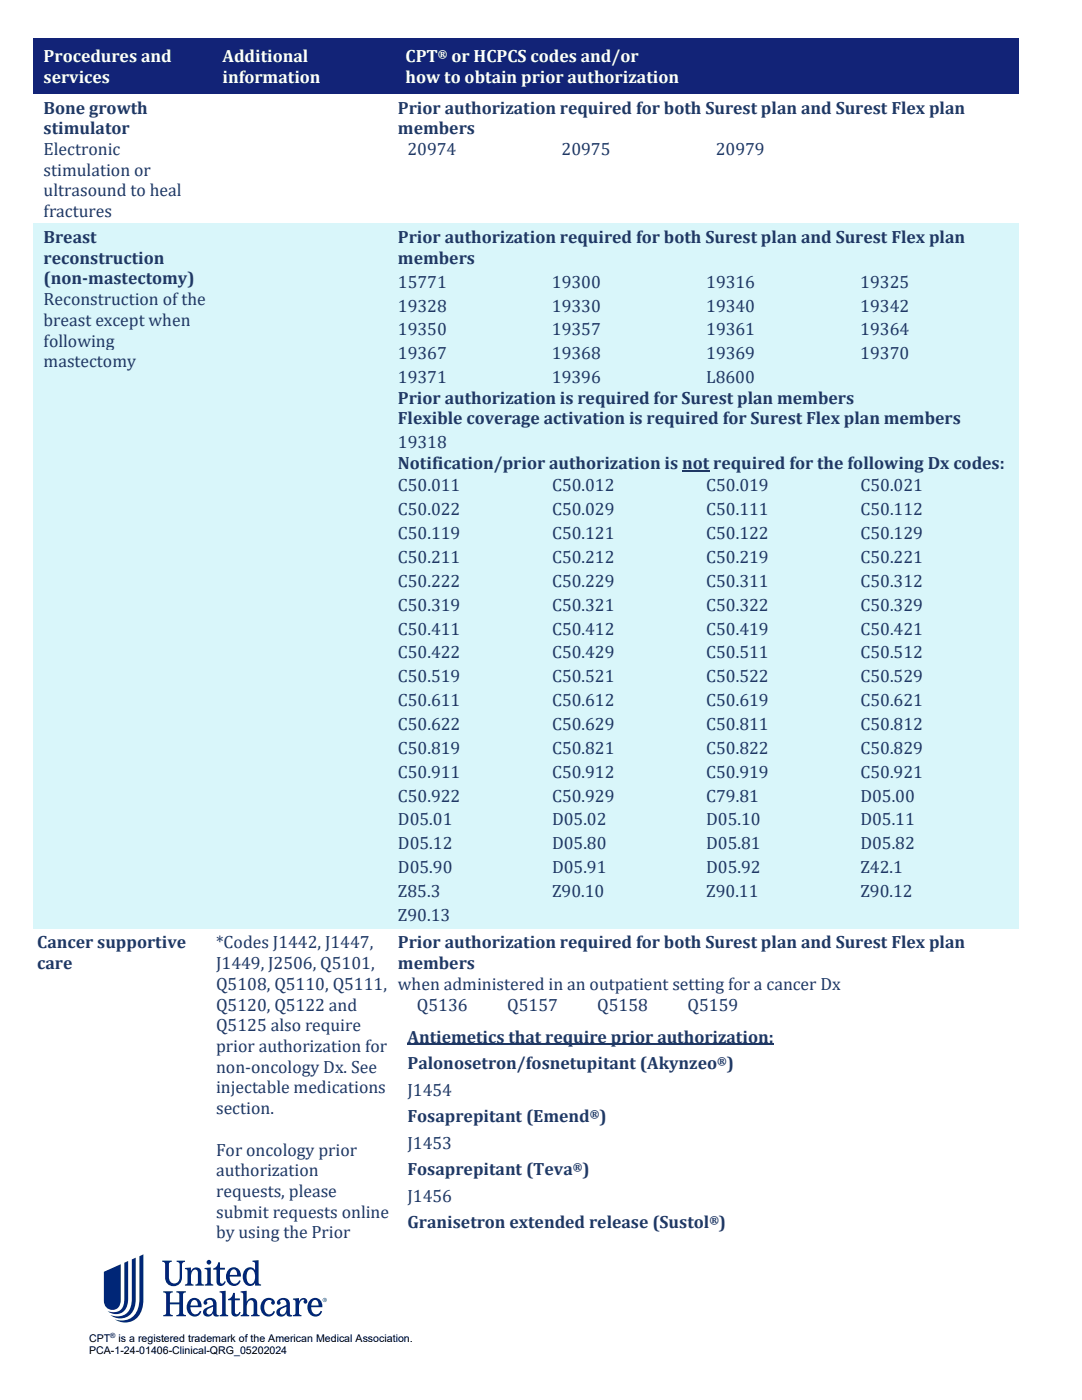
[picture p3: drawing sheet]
<svg xmlns="http://www.w3.org/2000/svg" width="216mm" height="279mm" viewBox="0 0 216 279" stroke-linecap="round" stroke-linejoin="round" font-family="sans-serif">
<g fill="#002677">
<path d="M32.4 251.6h1.9v.2a.48 .48 0 0 0-.6 .5v2.5a1.1 1.1 0 0 0 1.1 1.3 1.1 1.1 0 0 0 1.1-1.3v-2.4a.54 .54 0 0 0-.7-.6v-.2h1.7v.2a.53 .53 0 0 0-.6 .6v2.5a1.69 1.69 0 0 1-1.7 1.8 1.69 1.69 0 0 1-1.7-1.8v-2.6a.48 .48 0 0 0-.5-.5z"/>
<path d="M32.6 257.7h1.9v.2a.48 .48 0 0 0-.6 .5v1.5h1.9v-1.5a.48 .48 0 0 0-.6-.5v-.2h1.9v.2a.48 .48 0 0 0-.6 .5v3.6a.48 .48 0 0 0 .6 .4v.3h-1.9v-.3a.47 .47 0 0 0 .6-.4v-1.7h-1.9v1.7a.48 .48 0 0 0 .6 .4v.3h-1.9v-.3a.47 .47 0 0 0 .6-.4v-3.6a.48 .48 0 0 0-.6-.5z"/>
<path d="M36.9 253h1.2v.7a1.06 1.06 0 0 1 1.1-.8 1.06 1.06 0 0 1 1 1.1v1.9a.41 .41 0 0 0 .5 .4v.3h-1.7v-.3a.41 .41 0 0 0 .5-.4v-1.9a.61 .61 0 0 0-.5-.6 .61 .61 0 0 0-.7 .5l-.1 .4a2.13 2.13 0 0 0 .1 2h.3v.3h-1.7v-.3a.41 .41 0 0 0 .5-.4v-2.2l-.2-.4h-.3z"/>
<path d="M43.5 251.9h.4v1.1h1v.4h-1v2.3l.2 .4a.5 .5 0 0 0 .7-.4l.3 .1a.93 .93 0 0 1-1 .8 .93 .93 0 0 1-.9-.8v-2.4h-.7v-.3a1.26 1.26 0 0 0 1-1.2z"/>
<path d="M40.8 253h1.3v2.9a.41 .41 0 0 0 .5 .4v.3h-1.7v-.3a.41 .41 0 0 0 .5-.4v-2.2a.41 .41 0 0 0-.6-.4z"/>
<path d="M58.5 259.2l1.2-.1v.7a.82 .82 0 0 1 .9-.8 .82 .82 0 0 1 .7 1 .38 .38 0 0 1-.6 .1 .38 .38 0 0 1 .1-.6l-.1-.1a1.09 1.09 0 0 0-1 1.4v1.2a.41 .41 0 0 0 .5 .4v.3h-1.7v-.3a.41 .41 0 0 0 .5-.4v-2.2l-.2-.4h-.3z"/>
<path d="M46.5 258h.4v1.1h1v.4h-1v2.3l.1 .4a.5 .5 0 0 0 .8-.4l.2 .1a.93 .93 0 0 1-.9 .9 .93 .93 0 0 1-.9-.9v-2.4h-.7v-.3a1.26 1.26 0 0 0 1-1.2z"/>
<path d="M52.4 259.6a1.35 1.35 0 0 1 1.4-.6 1.35 1.35 0 0 1 1.1 1 .38 .38 0 0 1-.6 .3 .38 .38 0 0 1 0-.6l-.2-.2a.93 .93 0 0 0-1.3 .9 1.29 1.29 0 0 0 1.2 1.9l.6-.7 .3 .1a1.47 1.47 0 0 1-1.6 1 1.47 1.47 0 0 1-1.3-1.3 2.13 2.13 0 0 1 .4-1.8z"/>
<path d="M43.8 257.7l1.2-.1v4.4l.2 .4h.3v.3h-1.7v-.2a.41 .41 0 0 0 .5-.5v-3.6l-.1-.4-.4-.1z"/>
<path d="M48 257.7l1.2-.1v2.2a1.06 1.06 0 0 1 1.2-.7 1.06 1.06 0 0 1 .9 1v1.9l.2 .4h.3v.3h-1.7v-.3a.41 .41 0 0 0 .5-.4v-1.9a.61 .61 0 0 0-.5-.6 .61 .61 0 0 0-.7 .5l-.1 .4a2.13 2.13 0 0 0 .1 2h.3v.3h-1.7v-.2a.41 .41 0 0 0 .5-.5v-3.6l-.1-.4-.4-.1z"/>
<path d="M27.8 250.7l.8-.4v9a4.1 4.1 0 0 1-2.9 4.6l-1.6-.1-1.2-.5a3.5 3.5 0 0 0 4.9-3.1zM26.3 251.4l.8-.4v8.2a3.5 3.5 0 0 1-2.5 3.9l-1.5-.1-1.1-.6a2.95 2.95 0 0 0 4.3-2.4zM24.8 252l.8-.4v7.5a2.64 2.64 0 0 1-2.5 3.2l-.7-.1-.9-.5a2.32 2.32 0 0 0 2.4-.2 2.32 2.32 0 0 0 .9-2.3zM20.7 253.8v5.8a1.7 1.7 0 0 0 1.8 1.8 1.7 1.7 0 0 0 1.6-2v-7.1z"/>
<path d="M45.5 253.5a1.87 1.87 0 0 0-.3 2.1 1.87 1.87 0 0 0 1.9 1 1.37 1.37 0 0 0 .9-1l-.3-.1a.93 .93 0 0 1-1 .7 .93 .93 0 0 1-.8-.9l-.1-.5h2.3a1.47 1.47 0 0 0-.8-1.7 1.47 1.47 0 0 0-1.8 .4zM46.1 253.6a.58 .58 0 0 1 1 0l.2 .8h-1.4z"/>
<path d="M50.4 251.6v.2l.5 .2v1.5a1.3 1.3 0 0 0-1.5-.5 1.3 1.3 0 0 0-.9 1.3 1.63 1.63 0 0 0 .3 1.8 1.63 1.63 0 0 0 1.7 .4l.4-.5v.6h1.2v-.3a.41 .41 0 0 1-.5-.4v-4.4zM49.5 253.6a.8 .8 0 0 1 1-.2 .8 .8 0 0 1 .4 .9 1.45 1.45 0 0 1-.9 1.9 1.46 1.46 0 0 1-.8-1.9z"/>
<path d="M61.8 259.6a1.86 1.86 0 0 0-.3 2.1 1.86 1.86 0 0 0 1.9 1 1.37 1.37 0 0 0 .9-1l-.3-.1a.93 .93 0 0 1-1.1 .7 .93 .93 0 0 1-.8-.9v-.5h2.2a1.47 1.47 0 0 0-.7-1.7 1.47 1.47 0 0 0-1.8 .4zM62.4 259.7a.58 .58 0 0 1 1 0l.2 .8h-1.5z"/>
<path d="M55.5 259.4l-.3 .6a.38 .38 0 0 0 .6 .3 .38 .38 0 0 0 0-.6 .78 .78 0 0 1 1-.2 .78 .78 0 0 1 .4 .9 2.87 2.87 0 0 0-2 1.2 1.01 1.01 0 0 0 .7 1.2 1.01 1.01 0 0 0 1.2-.7 .75 .75 0 0 0 1.2 .6v-.3h-.3l-.2-.3v-1.9a1.34 1.34 0 0 0-.9-1.1 1.34 1.34 0 0 0-1.4 .3zM56 261.3l1.1-.5a1.27 1.27 0 0 1-.8 1.5 .57 .57 0 0 1-.5-.4 .57 .57 0 0 1 .2-.6z"/>
<path d="M40.9 259.4l-.3 .6a.38 .38 0 0 0 .6 .3 .38 .38 0 0 0 0-.6 .78 .78 0 0 1 1-.2 .78 .78 0 0 1 .3 .9 2.87 2.87 0 0 0-1.9 1.2 1.01 1.01 0 0 0 .7 1.2 1.01 1.01 0 0 0 1.2-.7 .75 .75 0 0 0 1.2 .6v-.3h-.3l-.2-.3v-1.9a1.34 1.34 0 0 0-.9-1.1 1.34 1.34 0 0 0-1.4 .3zM41.4 261.3l1.1-.5a1.27 1.27 0 0 1-.8 1.5 .57 .57 0 0 1-.5-.4 .57 .57 0 0 1 .2-.6z"/>
<path d="M37.7 259.6a1.86 1.86 0 0 0-.3 2.1 1.86 1.86 0 0 0 1.9 1 1.37 1.37 0 0 0 .9-1l-.3-.1a.93 .93 0 0 1-1.1 .7 .93 .93 0 0 1-.8-.9v-.5h2.2a1.47 1.47 0 0 0-.7-1.7 1.47 1.47 0 0 0-1.8 .4zM38.3 259.7a.58 .58 0 0 1 1 0l.2 .8h-1.5z"/>
<path d="M64.4 259.4a.42 .42 0 0 1 .8 0 .42 .42 0 0 1-.8 0zM64.5 259.4a.35 .35 0 0 0 .7 0 .35 .35 0 0 0-.7 0zM64.6 259.2a.34 .34 0 0 1 .4 .4l-.3-.1-.1 .2zM64.7 259.3v.1h.2z"/>
<circle cx="41.7" cy="251.9" r=".47"/>
</g>
<g fill="#122377">
<path d="M6.7 7.6h35.7v11.2h-35.7z" fill-rule="evenodd"/>
<path d="M7.4 9.1h34.2v4.1h-34.2z" fill-rule="evenodd"/>
<path d="M7.4 13.2h34.2v4.2h-34.2z" fill-rule="evenodd"/>
<path d="M42.4 7.6h36.2v11.2h-36.2z" fill-rule="evenodd"/>
<path d="M43.1 9.1h34.8v4.1h-34.8z" fill-rule="evenodd"/>
<path d="M43.1 13.2h34.8v4.2h-34.8z" fill-rule="evenodd"/>
<path d="M78.6 7.6h124.6v11.2h-124.6z" fill-rule="evenodd"/>
<path d="M79.4 9.1h123v4.1h-123z" fill-rule="evenodd"/>
<path d="M79.4 13.2h123v4.2h-123z" fill-rule="evenodd"/>
<path d="M6.7 7.6h35.7v.5h-35.7z" fill-rule="evenodd"/>
<path d="M42.4 7.6h36.2v.5h-36.2z" fill-rule="evenodd"/>
<path d="M78.6 7.6h124.6v.5h-124.6z" fill-rule="evenodd"/>
<path d="M6.7 18.3h35.7v.5h-35.7z" fill-rule="evenodd"/>
<path d="M42.4 18.3h36.2v.5h-36.2z" fill-rule="evenodd"/>
<path d="M78.6 18.3h124.6v.5h-124.6z" fill-rule="evenodd"/>
</g>
<g fill="#d9f6fa">
<path d="M6.7 44.6h35.7v140.8h-35.7z" fill-rule="evenodd"/>
<path d="M7.4 49.3h34.2v4.1h-34.2z" fill-rule="evenodd"/>
<path d="M7.4 53.4h34.2v4.2h-34.2z" fill-rule="evenodd"/>
<path d="M7.4 57.6h34.2v4.1h-34.2z" fill-rule="evenodd"/>
<path d="M7.4 61.7h34.2v4.1h-34.2z" fill-rule="evenodd"/>
<path d="M7.4 65.8h34.2v4.2h-34.2z" fill-rule="evenodd"/>
<path d="M7.4 70h34.2v4.1h-34.2z" fill-rule="evenodd"/>
<path d="M7.4 74.1h34.2v4.1h-34.2z" fill-rule="evenodd"/>
<path d="M42.4 44.6h36.2v140.8h-36.2z" fill-rule="evenodd"/>
<path d="M78.6 44.6h124.6v140.8h-124.6z" fill-rule="evenodd"/>
<path d="M79.4 45.1h123v8.3h-123z" fill-rule="evenodd"/>
<path d="M79.4 53.4h30.7v4.8h-30.7z" fill-rule="evenodd"/>
<path d="M110.1 53.4h30.8v4.8h-30.8z" fill-rule="evenodd"/>
<path d="M140.9 53.4h30.8v4.8h-30.8z" fill-rule="evenodd"/>
<path d="M171.7 53.4h30.7v4.8h-30.7z" fill-rule="evenodd"/>
<path d="M79.4 58.2h30.7v4.7h-30.7z" fill-rule="evenodd"/>
<path d="M110.1 58.2h30.8v4.7h-30.8z" fill-rule="evenodd"/>
<path d="M140.9 58.2h30.8v4.7h-30.8z" fill-rule="evenodd"/>
<path d="M171.7 58.2h30.7v4.7h-30.7z" fill-rule="evenodd"/>
<path d="M79.4 62.9h30.7v4.8h-30.7z" fill-rule="evenodd"/>
<path d="M110.1 62.9h30.8v4.8h-30.8z" fill-rule="evenodd"/>
<path d="M140.9 62.9h30.8v4.8h-30.8z" fill-rule="evenodd"/>
<path d="M171.7 62.9h30.7v4.8h-30.7z" fill-rule="evenodd"/>
<path d="M79.4 67.7h30.7v4.8h-30.7z" fill-rule="evenodd"/>
<path d="M110.1 67.7h30.8v4.8h-30.8z" fill-rule="evenodd"/>
<path d="M140.9 67.7h30.8v4.8h-30.8z" fill-rule="evenodd"/>
<path d="M171.7 67.7h30.7v4.8h-30.7z" fill-rule="evenodd"/>
<path d="M79.4 72.5h30.7v4.7h-30.7z" fill-rule="evenodd"/>
<path d="M110.1 72.5h30.8v4.7h-30.8z" fill-rule="evenodd"/>
<path d="M140.9 72.5h30.8v4.7h-30.8z" fill-rule="evenodd"/>
<path d="M171.7 72.5h30.7v4.7h-30.7z" fill-rule="evenodd"/>
<path d="M79.4 77.2h123v8.3h-123z" fill-rule="evenodd"/>
<path d="M79.4 85.5h30.7v4.8h-30.7z" fill-rule="evenodd"/>
<path d="M110.1 85.5h30.8v4.8h-30.8z" fill-rule="evenodd"/>
<path d="M140.9 85.5h30.8v4.8h-30.8z" fill-rule="evenodd"/>
<path d="M171.7 85.5h30.7v4.8h-30.7z" fill-rule="evenodd"/>
<path d="M79.4 90.3h123v4.1h-123z" fill-rule="evenodd"/>
</g>
<g fill="#d9f6fa">
<path d="M7.4 45.1h34.2v4.2h-34.2z"/>
<path d="M43.1 45.1h34.8v4.2h-34.8z"/>
<path d="M79.4 45.1h120.9v4.2h-120.9z"/>
<path d="M79.4 49.3h120.9v4.1h-120.9z"/>
<path d="M79.4 54.1h28.6v4.1h-28.6z"/>
<path d="M110.1 54.1h28.7v4.1h-28.7z"/>
<path d="M140.9 54.1h28.6v4.1h-28.6z"/>
<path d="M171.7 54.1h28.6v4.1h-28.6z"/>
<path d="M79.4 58.8h28.6v4.1h-28.6z"/>
<path d="M110.1 58.8h28.7v4.1h-28.7z"/>
<path d="M140.9 58.8h28.6v4.1h-28.6z"/>
<path d="M171.7 58.8h28.6v4.1h-28.6z"/>
<path d="M79.4 63.6h28.6v4.1h-28.6z"/>
<path d="M110.1 63.6h28.7v4.1h-28.7z"/>
<path d="M140.9 63.6h28.6v4.1h-28.6z"/>
<path d="M171.7 63.6h28.6v4.1h-28.6z"/>
<path d="M79.4 68.3h28.6v4.2h-28.6z"/>
<path d="M110.1 68.3h28.7v4.2h-28.7z"/>
<path d="M140.9 68.3h28.6v4.2h-28.6z"/>
<path d="M171.7 68.3h28.6v4.2h-28.6z"/>
<path d="M79.4 73.1h28.6v4.1h-28.6z"/>
<path d="M110.1 73.1h28.7v4.1h-28.7z"/>
<path d="M140.9 73.1h28.6v4.1h-28.6z"/>
<path d="M171.7 73.1h28.6v4.1h-28.6z"/>
<path d="M79.4 77.2h120.9v4.2h-120.9z"/>
<path d="M79.4 81.4h120.9v4.1h-120.9z"/>
<path d="M79.4 86.1h28.6v4.2h-28.6z"/>
</g>
<path d="M136.1 93.9h5.4" fill="none" stroke="#1f3864" stroke-width=".27"/>
<g fill="#d9f6fa">
<path d="M79.4 94.4h30.8v4.8h-30.8z" fill-rule="evenodd"/>
<path d="M110.2 94.4h30.7v4.8h-30.7z" fill-rule="evenodd"/>
<path d="M140.9 94.4h30.8v4.8h-30.8z" fill-rule="evenodd"/>
<path d="M171.7 94.4h30.7v4.8h-30.7z" fill-rule="evenodd"/>
<path d="M79.4 99.2h30.8v4.7h-30.8z" fill-rule="evenodd"/>
<path d="M110.2 99.2h30.7v4.7h-30.7z" fill-rule="evenodd"/>
<path d="M140.9 99.2h30.8v4.7h-30.8z" fill-rule="evenodd"/>
<path d="M171.7 99.2h30.7v4.7h-30.7z" fill-rule="evenodd"/>
<path d="M79.4 103.9h30.8v4.8h-30.8z" fill-rule="evenodd"/>
<path d="M110.2 103.9h30.7v4.8h-30.7z" fill-rule="evenodd"/>
<path d="M140.9 103.9h30.8v4.8h-30.8z" fill-rule="evenodd"/>
<path d="M171.7 103.9h30.7v4.8h-30.7z" fill-rule="evenodd"/>
<path d="M79.4 108.7h30.8v4.8h-30.8z" fill-rule="evenodd"/>
<path d="M110.2 108.7h30.7v4.8h-30.7z" fill-rule="evenodd"/>
<path d="M140.9 108.7h30.8v4.8h-30.8z" fill-rule="evenodd"/>
<path d="M171.7 108.7h30.7v4.8h-30.7z" fill-rule="evenodd"/>
<path d="M79.4 113.5h30.8v4.7h-30.8z" fill-rule="evenodd"/>
<path d="M110.2 113.5h30.7v4.7h-30.7z" fill-rule="evenodd"/>
<path d="M140.9 113.5h30.8v4.7h-30.8z" fill-rule="evenodd"/>
<path d="M171.7 113.5h30.7v4.7h-30.7z" fill-rule="evenodd"/>
<path d="M79.4 118.2h30.8v4.8h-30.8z" fill-rule="evenodd"/>
<path d="M110.2 118.2h30.7v4.8h-30.7z" fill-rule="evenodd"/>
<path d="M140.9 118.2h30.8v4.8h-30.8z" fill-rule="evenodd"/>
<path d="M171.7 118.2h30.7v4.8h-30.7z" fill-rule="evenodd"/>
<path d="M79.4 123h30.8v4.7h-30.8z" fill-rule="evenodd"/>
<path d="M110.2 123h30.7v4.7h-30.7z" fill-rule="evenodd"/>
<path d="M140.9 123h30.8v4.7h-30.8z" fill-rule="evenodd"/>
<path d="M171.7 123h30.7v4.7h-30.7z" fill-rule="evenodd"/>
<path d="M79.4 127.7h30.8v4.8h-30.8z" fill-rule="evenodd"/>
<path d="M110.2 127.7h30.7v4.8h-30.7z" fill-rule="evenodd"/>
<path d="M140.9 127.7h30.8v4.8h-30.8z" fill-rule="evenodd"/>
<path d="M171.7 127.7h30.7v4.8h-30.7z" fill-rule="evenodd"/>
<path d="M79.4 132.5h30.8v4.8h-30.8z" fill-rule="evenodd"/>
<path d="M110.2 132.5h30.7v4.8h-30.7z" fill-rule="evenodd"/>
<path d="M140.9 132.5h30.8v4.8h-30.8z" fill-rule="evenodd"/>
<path d="M171.7 132.5h30.7v4.8h-30.7z" fill-rule="evenodd"/>
<path d="M79.4 137.3h30.8v4.7h-30.8z" fill-rule="evenodd"/>
<path d="M110.2 137.3h30.7v4.7h-30.7z" fill-rule="evenodd"/>
<path d="M140.9 137.3h30.8v4.7h-30.8z" fill-rule="evenodd"/>
<path d="M171.7 137.3h30.7v4.7h-30.7z" fill-rule="evenodd"/>
<path d="M79.4 142h30.8v4.8h-30.8z" fill-rule="evenodd"/>
<path d="M110.2 142h30.7v4.8h-30.7z" fill-rule="evenodd"/>
<path d="M140.9 142h30.8v4.8h-30.8z" fill-rule="evenodd"/>
<path d="M171.7 142h30.7v4.8h-30.7z" fill-rule="evenodd"/>
<path d="M79.4 146.8h30.8v4.8h-30.8z" fill-rule="evenodd"/>
<path d="M110.2 146.8h30.7v4.8h-30.7z" fill-rule="evenodd"/>
<path d="M140.9 146.8h30.8v4.8h-30.8z" fill-rule="evenodd"/>
<path d="M171.7 146.8h30.7v4.8h-30.7z" fill-rule="evenodd"/>
<path d="M79.4 151.6h30.8v4.7h-30.8z" fill-rule="evenodd"/>
<path d="M110.2 151.6h30.7v4.7h-30.7z" fill-rule="evenodd"/>
<path d="M140.9 151.6h30.8v4.7h-30.8z" fill-rule="evenodd"/>
<path d="M171.7 151.6h30.7v4.7h-30.7z" fill-rule="evenodd"/>
<path d="M79.4 156.3h30.8v4.8h-30.8z" fill-rule="evenodd"/>
<path d="M110.2 156.3h30.7v4.8h-30.7z" fill-rule="evenodd"/>
<path d="M140.9 156.3h30.8v4.8h-30.8z" fill-rule="evenodd"/>
<path d="M171.7 156.3h30.7v4.8h-30.7z" fill-rule="evenodd"/>
<path d="M79.4 161.1h30.8v4.7h-30.8z" fill-rule="evenodd"/>
<path d="M110.2 161.1h30.7v4.7h-30.7z" fill-rule="evenodd"/>
<path d="M140.9 161.1h30.8v4.7h-30.8z" fill-rule="evenodd"/>
<path d="M171.7 161.1h30.7v4.7h-30.7z" fill-rule="evenodd"/>
<path d="M79.4 165.8h30.8v4.8h-30.8z" fill-rule="evenodd"/>
<path d="M110.2 165.8h30.7v4.8h-30.7z" fill-rule="evenodd"/>
<path d="M140.9 165.8h30.8v4.8h-30.8z" fill-rule="evenodd"/>
<path d="M171.7 165.8h30.7v4.8h-30.7z" fill-rule="evenodd"/>
<path d="M79.4 170.6h30.8v4.8h-30.8z" fill-rule="evenodd"/>
<path d="M110.2 170.6h30.7v4.8h-30.7z" fill-rule="evenodd"/>
<path d="M140.9 170.6h30.8v4.8h-30.8z" fill-rule="evenodd"/>
<path d="M171.7 170.6h30.7v4.8h-30.7z" fill-rule="evenodd"/>
<path d="M79.4 175.4h30.8v4.7h-30.8z" fill-rule="evenodd"/>
<path d="M110.2 175.4h30.7v4.7h-30.7z" fill-rule="evenodd"/>
<path d="M140.9 175.4h30.8v4.7h-30.8z" fill-rule="evenodd"/>
<path d="M171.7 175.4h30.7v4.7h-30.7z" fill-rule="evenodd"/>
<path d="M6.7 44.6h35.7v.5h-35.7z" fill-rule="evenodd"/>
<path d="M42.4 44.6h36.2v.5h-36.2z" fill-rule="evenodd"/>
<path d="M78.6 44.6h124.6v.5h-124.6z" fill-rule="evenodd"/>
<path d="M6.7 184.9h35.7v.5h-35.7z" fill-rule="evenodd"/>
<path d="M42.4 184.9h36.2v.5h-36.2z" fill-rule="evenodd"/>
<path d="M78.6 184.9h124.6v.5h-124.6z" fill-rule="evenodd"/>
</g>
<g fill="#d9f6fa">
<path d="M79.4 94.7h28.6v4.1h-28.6z"/>
<path d="M110.2 94.7h28.6v4.1h-28.6z"/>
<path d="M140.9 94.7h28.7v4.1h-28.7z"/>
<path d="M171.7 94.7h28.6v4.1h-28.6z"/>
<path d="M79.4 99.5h28.6v4.1h-28.6z"/>
<path d="M110.2 99.5h28.6v4.1h-28.6z"/>
<path d="M140.9 99.5h28.7v4.1h-28.7z"/>
<path d="M171.7 99.5h28.6v4.1h-28.6z"/>
<path d="M79.4 104.2h28.6v4.2h-28.6z"/>
<path d="M110.2 104.2h28.6v4.2h-28.6z"/>
<path d="M140.9 104.2h28.7v4.2h-28.7z"/>
<path d="M171.7 104.2h28.6v4.2h-28.6z"/>
<path d="M79.4 109h28.6v4.1h-28.6z"/>
<path d="M110.2 109h28.6v4.1h-28.6z"/>
<path d="M140.9 109h28.7v4.1h-28.7z"/>
<path d="M171.7 109h28.6v4.1h-28.6z"/>
<path d="M79.4 113.8h28.6v4.1h-28.6z"/>
<path d="M110.2 113.8h28.6v4.1h-28.6z"/>
<path d="M140.9 113.8h28.7v4.1h-28.7z"/>
<path d="M171.7 113.8h28.6v4.1h-28.6z"/>
<path d="M79.4 118.5h28.6v4.2h-28.6z"/>
<path d="M110.2 118.5h28.6v4.2h-28.6z"/>
<path d="M140.9 118.5h28.7v4.2h-28.7z"/>
<path d="M171.7 118.5h28.6v4.2h-28.6z"/>
<path d="M79.4 123.3h28.6v4.1h-28.6z"/>
<path d="M110.2 123.3h28.6v4.1h-28.6z"/>
<path d="M140.9 123.3h28.7v4.1h-28.7z"/>
<path d="M171.7 123.3h28.6v4.1h-28.6z"/>
<path d="M79.4 128.1h28.6v4.1h-28.6z"/>
<path d="M110.2 128.1h28.6v4.1h-28.6z"/>
<path d="M140.9 128.1h28.7v4.1h-28.7z"/>
<path d="M171.7 128.1h28.6v4.1h-28.6z"/>
<path d="M79.4 132.8h28.6v4.1h-28.6z"/>
<path d="M110.2 132.8h28.6v4.1h-28.6z"/>
<path d="M140.9 132.8h28.7v4.1h-28.7z"/>
<path d="M171.7 132.8h28.6v4.1h-28.6z"/>
<path d="M79.4 137.6h28.6v4.1h-28.6z"/>
<path d="M110.2 137.6h28.6v4.1h-28.6z"/>
<path d="M140.9 137.6h28.7v4.1h-28.7z"/>
<path d="M171.7 137.6h28.6v4.1h-28.6z"/>
<path d="M79.4 142.3h28.6v4.2h-28.6z"/>
<path d="M110.2 142.3h28.6v4.2h-28.6z"/>
<path d="M140.9 142.3h28.7v4.2h-28.7z"/>
<path d="M171.7 142.3h28.6v4.2h-28.6z"/>
<path d="M79.4 147.1h28.6v4.1h-28.6z"/>
<path d="M110.2 147.1h28.6v4.1h-28.6z"/>
<path d="M140.9 147.1h28.7v4.1h-28.7z"/>
<path d="M171.7 147.1h28.6v4.1h-28.6z"/>
<path d="M79.4 151.9h28.6v4.1h-28.6z"/>
<path d="M110.2 151.9h28.6v4.1h-28.6z"/>
<path d="M140.9 151.9h28.7v4.1h-28.7z"/>
<path d="M171.7 151.9h28.6v4.1h-28.6z"/>
<path d="M79.4 156.6h28.6v4.2h-28.6z"/>
<path d="M110.2 156.6h28.6v4.2h-28.6z"/>
<path d="M140.9 156.6h28.7v4.2h-28.7z"/>
<path d="M171.7 156.6h28.6v4.2h-28.6z"/>
<path d="M79.4 161.4h28.6v4.1h-28.6z"/>
<path d="M110.2 161.4h28.6v4.1h-28.6z"/>
<path d="M140.9 161.4h28.7v4.1h-28.7z"/>
<path d="M171.7 161.4h28.6v4.1h-28.6z"/>
<path d="M79.4 166.2h28.6v4.1h-28.6z"/>
<path d="M110.2 166.2h28.6v4.1h-28.6z"/>
<path d="M140.9 166.2h28.7v4.1h-28.7z"/>
<path d="M171.7 166.2h28.6v4.1h-28.6z"/>
<path d="M79.4 170.9h28.6v4.1h-28.6z"/>
<path d="M110.2 170.9h28.6v4.1h-28.6z"/>
<path d="M140.9 170.9h28.7v4.1h-28.7z"/>
<path d="M171.7 170.9h28.6v4.1h-28.6z"/>
<path d="M79.4 175.7h28.6v4.1h-28.6z"/>
<path d="M110.2 175.7h28.6v4.1h-28.6z"/>
<path d="M140.9 175.7h28.7v4.1h-28.7z"/>
<path d="M171.7 175.7h28.6v4.1h-28.6z"/>
<path d="M79.4 180.1h30.8v4.8h-30.8z"/>
<path d="M79.4 180.4h28.6v4.2h-28.6z"/>
<path d="M110.2 180.1h30.7v4.8h-30.7z"/>
<path d="M140.9 180.1h30.8v4.8h-30.8z"/>
<path d="M171.7 180.1h30.7v4.8h-30.7z"/>
</g>
<path d="M81.3 208.4h73.1" fill="none" stroke="#1f3864" stroke-width=".27"/>
<g font-size="3.5" fill="#fff">
<text x="8.7" y="12.4">Procedures and</text>
<text x="8.7" y="16.6">services</text>
<text x="44.4" y="12.4">Additional</text>
<text x="44.4" y="16.6">information</text>
<text x="80.9" y="12.4">CPT</text>
<text x="80.9" y="16.6">how to obtain prior authorization</text>
<text x="90.1" y="12.4">or HCPCS codes and/or</text>
</g>
<g font-size="3.5" fill="#1f3864">
<text x="8.7" y="22.7">Bone growth</text>
<text x="79.4" y="22.7">Prior authorization required for both Surest plan and Surest Flex plan</text>
<text x="8.7" y="26.8">stimulator</text>
<text x="79.4" y="26.8">members</text>
<text x="8.7" y="30.9">Electronic</text>
<text x="8.7" y="35.1">stimulation or</text>
<text x="81.3" y="30.9">20974</text>
<text x="112.1" y="30.9">20975</text>
<text x="142.8" y="30.9">20979</text>
<text x="8.7" y="39.2">ultrasound to heal</text>
<text x="8.7" y="43.3">fractures</text>
<text x="8.7" y="48.5">Breast</text>
<text x="8.7" y="52.6">reconstruction</text>
<text x="79.4" y="48.5">Prior authorization required for both Surest plan and Surest Flex plan</text>
<text x="79.4" y="52.6">members</text>
<text x="8.7" y="56.8">(non-mastectomy)</text>
<text x="79.4" y="57.4">15771</text>
<text x="110.1" y="57.4">19300</text>
<text x="140.9" y="57.4">19316</text>
<text x="171.7" y="57.4">19325</text>
<text x="8.7" y="60.9">Reconstruction of the</text>
<text x="8.7" y="65">breast except when</text>
<text x="79.4" y="62.2">19328</text>
<text x="110.1" y="62.2">19330</text>
<text x="140.9" y="62.2">19340</text>
<text x="171.7" y="62.2">19342</text>
<text x="8.7" y="69.2">following</text>
<text x="79.4" y="66.9">19350</text>
<text x="79.4" y="71.7">19367</text>
<text x="110.1" y="66.9">19357</text>
<text x="110.1" y="71.7">19368</text>
<text x="140.9" y="66.9">19361</text>
<text x="140.9" y="71.7">19369</text>
<text x="171.7" y="66.9">19364</text>
<text x="171.7" y="71.7">19370</text>
<text x="8.7" y="73.3">mastectomy</text>
<text x="79.4" y="76.5">19371</text>
<text x="110.1" y="76.5">19396</text>
<text x="140.9" y="76.5">L8600</text>
<text x="79.4" y="80.6">Prior authorization is required for Surest plan members</text>
<text x="79.4" y="84.7">Flexible coverage activation is required for Surest Flex plan members</text>
<text x="79.4" y="89.5">19318</text>
<text x="79.4" y="93.6">Notification/prior authorization is not required for the following Dx codes:</text>
<text x="79.4" y="98.1">C50.011</text>
<text x="110.2" y="98.1">C50.012</text>
<text x="140.9" y="98.1">C50.019</text>
<text x="171.7" y="98.1">C50.021</text>
<text x="79.4" y="102.8">C50.022</text>
<text x="79.4" y="107.6">C50.119</text>
<text x="110.2" y="102.8">C50.029</text>
<text x="110.2" y="107.6">C50.121</text>
<text x="140.9" y="102.8">C50.111</text>
<text x="140.9" y="107.6">C50.122</text>
<text x="171.7" y="102.8">C50.112</text>
<text x="171.7" y="107.6">C50.129</text>
<text x="79.4" y="112.4">C50.211</text>
<text x="110.2" y="112.4">C50.212</text>
<text x="140.9" y="112.4">C50.219</text>
<text x="171.7" y="112.4">C50.221</text>
<text x="79.4" y="117.1">C50.222</text>
<text x="110.2" y="117.1">C50.229</text>
<text x="140.9" y="117.1">C50.311</text>
<text x="171.7" y="117.1">C50.312</text>
<text x="79.4" y="121.9">C50.319</text>
<text x="110.2" y="121.9">C50.321</text>
<text x="140.9" y="121.9">C50.322</text>
<text x="171.7" y="121.9">C50.329</text>
<text x="79.4" y="126.6">C50.411</text>
<text x="79.4" y="131.4">C50.422</text>
<text x="110.2" y="126.6">C50.412</text>
<text x="110.2" y="131.4">C50.429</text>
<text x="140.9" y="126.6">C50.419</text>
<text x="140.9" y="131.4">C50.511</text>
<text x="171.7" y="126.6">C50.421</text>
<text x="171.7" y="131.4">C50.512</text>
<text x="79.4" y="136.2">C50.519</text>
<text x="110.2" y="136.2">C50.521</text>
<text x="140.9" y="136.2">C50.522</text>
<text x="171.7" y="136.2">C50.529</text>
<text x="79.4" y="140.9">C50.611</text>
<text x="110.2" y="140.9">C50.612</text>
<text x="140.9" y="140.9">C50.619</text>
<text x="171.7" y="140.9">C50.621</text>
<text x="79.4" y="145.7">C50.622</text>
<text x="110.2" y="145.7">C50.629</text>
<text x="140.9" y="145.7">C50.811</text>
<text x="171.7" y="145.7">C50.812</text>
<text x="79.4" y="150.5">C50.819</text>
<text x="79.4" y="155.2">C50.911</text>
<text x="110.2" y="150.5">C50.821</text>
<text x="110.2" y="155.2">C50.912</text>
<text x="140.9" y="150.5">C50.822</text>
<text x="140.9" y="155.2">C50.919</text>
<text x="171.7" y="150.5">C50.829</text>
<text x="171.7" y="155.2">C50.921</text>
<text x="79.4" y="160">C50.922</text>
<text x="110.2" y="160">C50.929</text>
<text x="140.9" y="160">C79.81</text>
<text x="171.7" y="160">D05.00</text>
<text x="79.4" y="164.7">D05.01</text>
<text x="110.2" y="164.7">D05.02</text>
<text x="140.9" y="164.7">D05.10</text>
<text x="171.7" y="164.7">D05.11</text>
<text x="79.4" y="169.5">D05.12</text>
<text x="110.2" y="169.5">D05.80</text>
<text x="140.9" y="169.5">D05.81</text>
<text x="171.7" y="169.5">D05.82</text>
<text x="79.4" y="174.3">D05.90</text>
<text x="79.4" y="179">Z85.3</text>
<text x="110.2" y="174.3">D05.91</text>
<text x="110.2" y="179">Z90.10</text>
<text x="140.9" y="174.3">D05.92</text>
<text x="140.9" y="179">Z90.11</text>
<text x="171.7" y="174.3">Z42.1</text>
<text x="171.7" y="179">Z90.12</text>
<text x="79.4" y="183.8">Z90.13</text>
<text x="7.4" y="189.3">Cancer supportive</text>
<text x="43.1" y="189.3">*Codes J1442, J1447,</text>
<text x="79.4" y="189.3">Prior authorization required for both Surest plan and Surest Flex plan</text>
<text x="7.4" y="193.4">care</text>
<text x="43.1" y="193.4">J1449, J2506, Q5101,</text>
<text x="43.1" y="197.5">Q5108, Q5110, Q5111, when administered in an outpatient setting for a cancer Dx</text>
<text x="79.4" y="193.4">members</text>
<text x="43.1" y="201.7">Q5120, Q5122 and</text>
<text x="83.2" y="201.8">Q5136</text>
<text x="101.2" y="201.8">Q5157</text>
<text x="119.2" y="201.8">Q5158</text>
<text x="137.2" y="201.8">Q5159</text>
<text x="43.1" y="205.8">Q5125 also require</text>
<text x="43.1" y="209.9">prior authorization for</text>
<text x="81.3" y="208.1">Antiemetics that require prior authorization:</text>
<text x="43.1" y="214.1">non-oncology Dx. See</text>
<text x="81.3" y="213.4">Palonosetron/fosnetupitant (Akynzeo )</text>
<text x="43.1" y="218.2">injectable medications</text>
<text x="81.3" y="218.7">J1454</text>
<text x="43.1" y="222.4">section.</text>
<text x="81.3" y="224">Fosaprepitant (Emend )</text>
<text x="43.1" y="230.6">For oncology prior</text>
<text x="81.3" y="229.3">J1453</text>
<text x="43.1" y="234.8">authorization</text>
<text x="43.1" y="238.9">requests, please</text>
<text x="81.3" y="234.6">Fosaprepitant (Teva )</text>
<text x="81.3" y="239.9">J1456</text>
<text x="43.1" y="243">submit requests online</text>
<text x="81.3" y="245.2">Granisetron extended release (Sustol )</text>
<text x="43.1" y="247.2">by using the Prior</text>
</g>
<text font-size="2.3" fill="#fff" x="87.4" y="11.5">®</text>
<g font-size="2.3" fill="#1f3864">
<text x="143.1" y="212.5">®</text>
<text x="117.7" y="223.1">®</text>
<text x="114.3" y="233.7">®</text>
<text x="141.5" y="244.3">®</text>
</g>
<g font-size="2.1">
<text x="17.8" y="267.7">CPT</text>
<text x="23.6" y="267.7">is a registered trademark of the American Medical Association.</text>
<text x="17.8" y="270.2">PCA-1-24-01406-Clinical-QRG_05202024</text>
</g>
<text font-size="1.4" x="22" y="267">®</text>
</svg>
